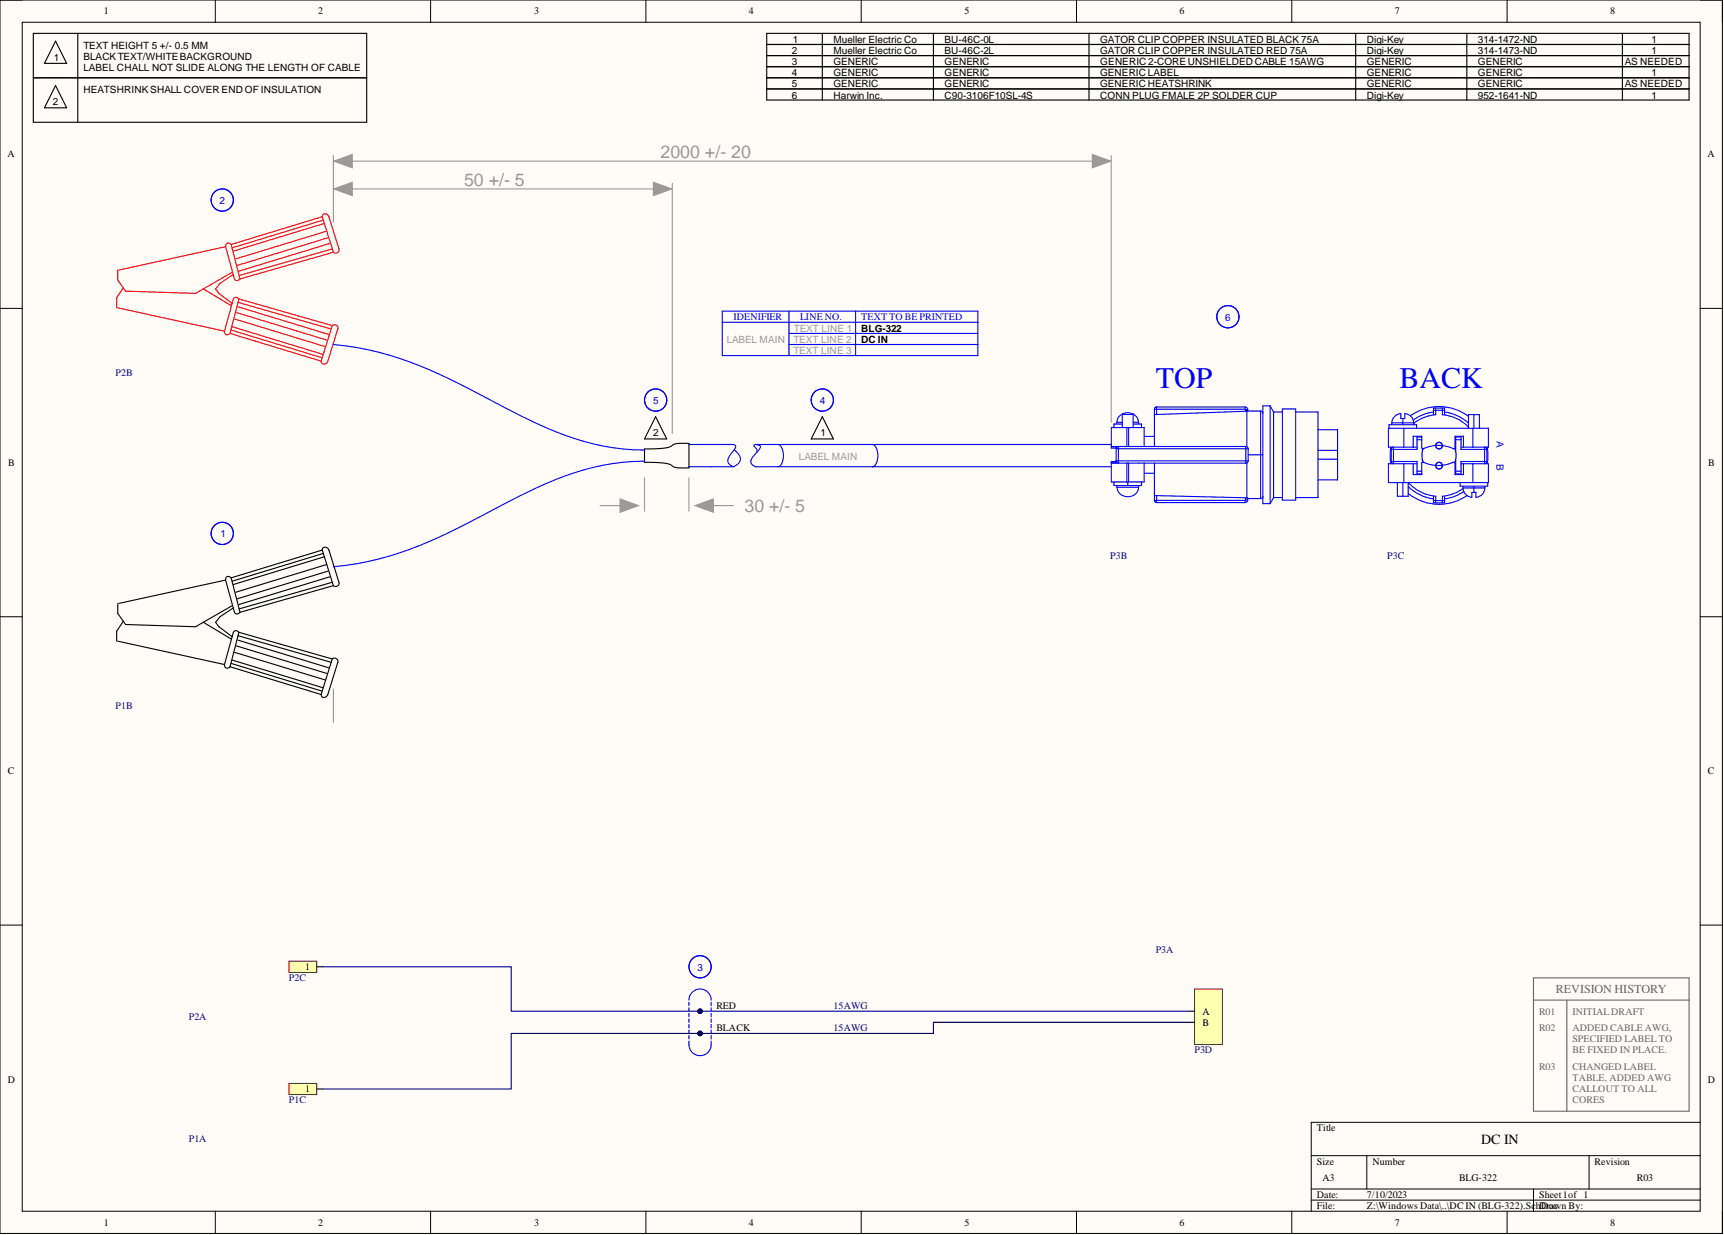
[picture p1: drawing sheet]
<svg xmlns="http://www.w3.org/2000/svg" width="393mm" height="282mm" viewBox="0 0 393 282" stroke-linecap="round" stroke-linejoin="round" font-family="sans-serif">
<path d="M0 0h393v281.5h-393z" fill-rule="evenodd" fill="#fffcf8"/>
<path d="M0 0h393v281.5h-393z" fill="none" stroke="#000" stroke-width=".23"/>
<path d="M5.1 5.1h382.8v271.3h-382.8z" fill-rule="evenodd" fill="#fffcf8"/>
<g fill="none" stroke="#000" stroke-width=".23">
<path d="M0 0h5.1M5.1 5.1h382.8v271.3h-382.8zM49.1 0v5.1M98.2 0v5.1M147.4 0v5.1M196.5 0v5.1M245.6 0v5.1M294.7 0v5.1M343.9 0v5.1M387.9 0h5.1v5.1M0 70.4h5.1M387.9 70.4h5.1"/>
<path d="M0 140.8h5.1M387.9 140.8h5.1M0 211.1h5.1M387.9 211.1h5.1M387.9 256.2h-88.7v20.2M49.1 276.4v5.1M98.2 276.4v5.1M147.4 276.4v5.1M196.5 276.4v5.1M245.6 276.4v5.1M294.7 276.4v5.1M299.2 263.8h88.7"/>
<path d="M299.2 271.4h88.7M299.2 273.9h88.7M311.8 263.8v7.6M343.9 276.4v5.1M349.9 271.4v5M362.6 263.8v7.6M393 276.4v5.1"/>
</g>
<path d="M349.9 223.2h35.5v30.4h-35.5zM349.9 228.3h35.5M357.5 228.3v25.3" fill="none" stroke="#666" stroke-width=".25"/>
<g fill="none" stroke="#000" stroke-width=".25">
<path d="M26.9 137.7v2.3l1.7 2.5 16 .5 8.4-4.8M51.5 132.4l2 7.3 .5 .4 .8-.4M51.5 132.4l-24.4 5.3M52.7 131.9l-.7-.3a.69 .69 0 0 0-.5 .8M52.7 131.9l2.1 7.8M53.2 138.7l-3 2.1-1 1.2 .7 1 3.1 2.3M73.5 125.5a.77 .77 0 0 1 .8-.6 .77 .77 0 0 1 .7 .6l2.3 7.4a.77 .77 0 0 1-.3 .9 .77 .77 0 0 1-.9-.1M73.5 125.5l-20.8 6.4M73.5 125.5l2.6 8.2M73.8 126.3l-20.8 6.3M74 127.1l-20.8 6.3M74.5 128.8l-20.8 6.4"/>
<path d="M74.8 130.4l-20.8 6.3M75.3 131.6l-20.8 6.4M75.8 132.9l-21.3 6.1M76.1 133.7l-21.3 6M26.9 146.3l24.3 5.4M28.1 141.8l-1.5 2.3v2.2M46.4 142l6.3 3.8M51.2 151.7a.69 .69 0 0 0 .4 .8 .69 .69 0 0 0 .9-.3M52.5 152.2l20.8 6.3M52.7 151.4l20.8 6.4M53 150.7l20.8 6.3M53.5 148.9l20.8 6.3"/>
<path d="M53.7 147.4l20.8 6.3M54.3 146.1l20.7 6.3M54.3 145.1l21.3 6.1M54.5 144.3l-.7-.4-.6 .4-2 7.4M54.5 144.3l21.3 6.1M54.5 144.3l-2 7.9M75.8 150.4l.5-.2 .4 .1a.69 .69 0 0 1 .4 .9l-2.3 7.3-.5 .6a.64 .64 0 0 1-.7 0 .64 .64 0 0 1-.3-.6M75.8 150.4l-2.5 8.1"/>
</g>
<path d="M65.9 247.3h6.4v2.5h-6.4z" fill-rule="evenodd" fill="#ffffb0"/>
<path d="M65.9 247.3h6.4v2.5h-6.4z" fill="none" stroke="#800000" stroke-width=".23"/>
<path d="M174.9 7.6h210.5v2.6h-210.5zM187.6 7.6v2.6M213 7.6v2.6M248.5 7.6v2.6M309.3 7.6v2.6M334.7 7.6v2.6M370.2 7.6v2.6M72.3 248.5h1.2" fill="none" stroke="#000" stroke-width=".25"/>
<circle cx="50.7" cy="121.7" r="2.54" fill="none" stroke="#00f" stroke-width=".25"/>
<g fill="none" stroke="#f00" stroke-width=".25">
<path d="M51.5 56.3l2 7.4 .5 .3 .8-.3M51.5 56.3l-24.4 5.3M52.7 55.8l-.7-.3a.69 .69 0 0 0-.5 .8M52.7 55.8l2.1 7.9M73.5 49.5a.77 .77 0 0 1 .8-.7 .77 .77 0 0 1 .7 .7l2.3 7.3a.77 .77 0 0 1-.3 .9 .77 .77 0 0 1-.9-.1M73.5 49.5l-20.8 6.3M73.5 49.5l2.6 8.1M73.8 50.2l-20.8 6.4M74 51l-20.8 6.3M74.5 52.8l-20.8 6.3M74.8 54.3l-20.8 6.3M75.3 55.5l-20.8 6.4"/>
<path d="M75.8 56.8l-21.3 6.1M76.1 57.6l-21.3 6.1M26.9 61.6v2.3l1.7 2.6 16 .5 8.4-4.9M26.9 70.3l24.3 5.3M28.1 65.7l-1.5 2.3v2.3M46.4 65.9l6.3 3.9M51.2 75.6a.69 .69 0 0 0 .4 .8 .69 .69 0 0 0 .9-.3M52.5 76.1l20.8 6.3M52.7 75.3l20.8 6.4M53 74.6l20.8 6.3M53.2 62.6l-3 2.1-1 1.2 .7 1.1 3.1 2.2M53.5 72.8l20.8 6.3"/>
<path d="M53.7 71.3l20.8 6.3M54.3 70l20.7 6.3M54.3 69l21.3 6.1M54.5 68.2l-.7-.4-.6 .4-2 7.4M54.5 68.2l21.3 6.1M54.5 68.2l-2 7.9M75.8 74.3l.5-.2 .4 .1a.69 .69 0 0 1 .4 .9l-2.3 7.3-.5 .6a.64 .64 0 0 1-.7 .1 .64 .64 0 0 1-.3-.7M75.8 74.3l-2.5 8.1"/>
</g>
<path d="M65.9 219.4h6.4v2.5h-6.4z" fill-rule="evenodd" fill="#ffffb0"/>
<path d="M65.9 219.4h6.4v2.5h-6.4z" fill="none" stroke="#800000" stroke-width=".23"/>
<g fill="none" stroke="#000" stroke-width=".25">
<path d="M7.6 7.6h76.1v20.3h-76.1zM7.6 17.8h76.1M12.7 9.4l2.5 5.1h-5.1zM12.7 19.5l2.5 5.1h-5.1zM17.7 7.6v20.3M174.9 10.2h210.5v2.5h-210.5zM174.9 15.2h210.5v5.1h-210.5zM174.9 17.8h210.5M187.6 10.2v2.5M187.6 15.2v5.1M213 10.2v2.5M213 15.2v5.1"/>
<path d="M248.5 10.2v2.5M248.5 15.2v5.1M309.3 10.2v2.5M309.3 15.2v5.1M334.7 10.2v2.5M334.7 15.2v5.1M370.2 10.2v2.5M370.2 15.2v5.1M149.6 95.1l2.5 5.1h-5zM187.6 95.1l2.6 5.1h-5.1zM147.1 102.5l3.5-.1a6.1 6.1 0 0 0 3.5-1.1l3.1-.1v5.6h-1.6a4.1 4.1 0 0 1-3-.9l-2-.3-3.5-.1zM72.3 220.6h1.2"/>
</g>
<g fill="none" stroke="#00f" stroke-width=".25">
<path d="M164.8 71h58.3v10.2h-58.3zM164.8 73.6h58.3M180 71v10.2M180 76.1h43.1M180 78.6h43.1M195.2 71v10.2M254.8 96.4a2.48 2.48 0 0 1 2.5-2.2 2.48 2.48 0 0 1 2.4 2.2M256.1 96.8h-1.9v.8M256.1 96.4h-1.3v.4M256.1 94.5v3.1M256.1 94.6h2.5M257.1 97.6v4.3"/>
<path d="M257.5 97.6v4.3M258.5 96.8h1.9v.8M258.5 96.4h1.3v.4M258.5 94.5v3.1M261.1 99.6h2.3M263.4 93.4v8.5M263.9 92.9l-.4 .1-.1 .4M263.9 92.9v1.6M263.9 92.9h20.2M284.1 92.9a.61 .61 0 0 1 .6 .6M284.1 92.9v.5h-20.7M284.2 93.5h.1"/>
<path d="M284.2 93.5v.4M284.2 93.5h.5M284.5 93.9v8M284.7 93.5v.3h2.9M284.7 93.8l-21.3 .8M287.6 93.8l.5 .3v.2M287.6 93.8v20M289.8 92.6h-1.7v22.4h1.7M289.8 92.6v22.4M289.8 92.6l.8 1.4v19.6M290.6 94h2M292.6 93.3h3v20.8h-3z"/>
<path d="M295.6 94h5.1v19.6h-5.1M300.7 98.1h4.5v11.4h-4.5M316.9 97.7v-.8h6.3v.8M317.6 96.5a2.13 2.13 0 0 1 2-2.1v1.1h.9v-1.1a2.13 2.13 0 0 1 2.1 2.1M317.6 96.5v.4M317.6 96.5h5M320.1 95.5v1.4M320.3 97.7v4.4M321.8 94.9a11.1 11.1 0 0 1 13.2 .1M322.6 96.5v.4M324.4 99.7h-1.1v2.9h-5.9M327.1 94.7v-1.6h2.5v1.6"/>
<path d="M327.1 93.6h2.5M327.1 94l-2.8 .8-1.9 1.1M327.6 93.1v1.5a9.3 9.3 0 0 0-5 2M329.1 93.1v1.5a9.3 9.3 0 0 1 5.9 2.9M329.6 94a10 10 0 0 1 5.4 2.6M335 97.7v-3.1h2.5v3.1M336 97.7v4.4M336.3 94.6v3.1M337.5 97.6l.1 .1M157.2 101.5h5.1M157.2 106.5h5.1M177.5 101.5h21.5a2.27 2.27 0 0 1 1.3 2.5 2.26 2.26 0 0 1-1.3 2.5h-21.5a2.26 2.26 0 0 0 1.2-2.5 2.27 2.27 0 0 0-1.2-2.5z"/>
<path d="M253.6 101.9h30.7l.2 .1 .3 .4M253.6 105.6h1.1M253.6 102h1.1M254.2 110v.8h6.2v-.8M254.7 105.3h-1.1v4.7h7.5v-4.3M254.7 101.9v3.8M254.8 110.8v.4h5v-.4M254.9 111.2a2.48 2.48 0 0 0 2.4 2.2 2.48 2.48 0 0 0 2.5-2.2M257.1 105.7v4.3M257.3 110v.8M257.5 105.7v4.3M261.1 101.9v-4.3h-7.5v4.7h1.1"/>
<path d="M261.1 108h2.3M263.4 114.2l.1 .4 .4 .1M263.4 105.7v8.5M263.4 114.2h20.7v.5M263.4 113.1l21.3 .5M263.9 113.1v1.6M263.9 114.7h20.2M284.2 113.7v.4M284.2 114.1h.3M284.2 101.9v3.8M284.5 105.6v8.1M284.7 113.8a.71 .71 0 0 1-.6 .9"/>
<path d="M284.7 113.8h2.9M284.8 105.2l-.3 .4-.2 .1h-30.7M284.8 102.4h-30.1l.2-.4 .3-.1v3.8l-.5-.3v-.2h30.1M284.8 102.4v2.8M284.8 103.8h3.3M288.1 113.3l-.2 .4-.3 .1M290.6 113.6l-.8 1.4M290.6 113.6h2M300.7 102.8h4.5M300.7 104.8h4.5M317.3 102.1l-.1 1.8 .1 1.9M317.4 102.6l.1-.3 .4-.2v3.7l-.4-.2-.1-.3"/>
<path d="M317.4 105.3h5.9v2.9h1.1M317.4 102.6v2.7M318.8 110.1v3.2h2.5v-3.2M320.1 110.1v3.2M320.3 105.8v4.3M321.3 112.6a11.2 11.2 0 0 0 13.4 .5M321.3 111.1a10 10 0 0 0 5.8 2.8M321.4 110.1a9.3 9.3 0 0 0 6.2 3.2M322.4 105.8v2.5h2v-2.6l.2-.2a8.5 8.5 0 0 0 7.1 0l.3 .3v2.5h1.9v-2.5M322.4 102.1v-2.5h2v2.5l.3 .3a8.5 8.5 0 0 1 7 0l.3-.3v-2.5h1.9v2.5M323.3 107.5h1.1M323.3 100.4h1.1"/>
<path d="M323.3 102.1h-6.5v-4.4h22.8v4.4h-6.3M323.3 105.8h-6.5v4.3h22.8v-4.3h-6.3M324.5 102.4v3.1M324.5 104.9l.2 .6M324.7 102.4l-.2 .6M327.1 113.2v1.6h2.5v-1.6M327.1 114.3h2.5M327.6 113.2v1.6M328.2 101.7h.1M328.3 101.7h.1M328.3 106.2h.1M328.3 106.2h-.1"/>
<path d="M328.4 101.7h-.1M329.1 113.2v1.6M331.9 102.3l.2 .7M332.1 107.5h1.2M332.1 100.4h1.2M332.1 104.9l-.2 .7M333.1 110.1v.9h6.3v-.9M333.8 111.4a2.13 2.13 0 0 0 2 2.1v-1.1h.9v1.1a2.13 2.13 0 0 0 2.1-2.1M333.8 111v.4M333.8 111.4h5M333.8 111.5l-1.9 1.1-1.4 .4-1.4 .3M334 112.2l-1.8 1-2.6 .7"/>
<path d="M336 105.8v4.3M336.3 111v1.4M338.8 111v.4M339.2 102.6l-.2-.5h-.3v3.7l.5-.2v-.3M339.2 102.6h-5.9v-2.9h-1.2v8.5h1.2v-2.9h5.9M339.2 102.6v2.7M339.3 102.1l.2 1.8-.2 1.9"/>
<circle cx="50.7" cy="45.7" r="2.54"/>
<circle cx="149.6" cy="91.3" r="2.54"/>
<circle cx="187.6" cy="91.3" r="2.54"/>
<circle cx="328.3" cy="101.7" r=".76"/>
<circle cx="328.3" cy="106.3" r=".76"/>
</g>
<path d="M272.6 225.7h6.3v12.7h-6.3z" fill-rule="evenodd" fill="#ffffb0"/>
<path d="M272.6 225.7h6.3v12.7h-6.3z" fill="none" stroke="#800000" stroke-width=".23"/>
<path d="M174.9 20.3h210.5v2.5h-210.5zM187.6 20.3v2.5M213 20.3v2.5M248.5 20.3v2.5M309.3 20.3v2.5M334.7 20.3v2.5M370.2 20.3v2.5M271.3 230.8h1.3M271.3 233.3h1.3" fill="none" stroke="#000" stroke-width=".25"/>
<g fill="none" stroke="#00f" stroke-width=".25">
<path d="M76.1 78.6a76.9 76.9 0 0 1 28.2 8.8l6.2 3.2a124.2 124.2 0 0 0 22.6 10.1 50.1 50.1 0 0 0 14 2M147.1 105.3a59.2 59.2 0 0 0-26.5 6.9l-6.1 3.1a139.8 139.8 0 0 1-25.7 11.6 64.5 64.5 0 0 1-12.7 2.4M199 101.5h54.5M199 106.5h54.5"/>
<circle cx="280.2" cy="72.3" r="2.54"/>
</g>
<path d="M76.1 35.5v15.2M77.3 36.8h175M253.5 35.5v60.9" fill="none" stroke="#999" stroke-width=".25"/>
<path d="M76.2 36.8l4.2-1.5v3z" fill="#999"/>
<path d="M76.2 36.8l4.2-1.5v3z" fill="none" stroke="#999" stroke-width=".25"/>
<path d="M249.2 35.3l4.2 1.5-4.2 1.5z" fill="#999"/>
<path d="M249.2 35.3l4.2 1.5-4.2 1.5zM77.3 43.1h74.8M76.1 157.2v7.7" fill="none" stroke="#999" stroke-width=".25"/>
<path d="M76.2 43.1l4.2-1.5v3z" fill="#999"/>
<path d="M76.2 43.1l4.2-1.5v3z" fill="none" stroke="#999" stroke-width=".25"/>
<path d="M149.1 41.6l4.2 1.5-4.2 1.5z" fill="#999"/>
<path d="M149.1 41.6l4.2 1.5-4.2 1.5zM153.4 41.9v57M147.1 109.1v7.6M157.2 109.1v7.6M159.7 115.4h7.6" fill="none" stroke="#999" stroke-width=".25"/>
<path d="M158.6 115.4l4.2-1.5v3z" fill="#999"/>
<path d="M136.9 115.4h7.6M158.6 115.4l4.2-1.5v3z" fill="none" stroke="#999" stroke-width=".25"/>
<path d="M141.5 113.9l4.2 1.5-4.2 1.5z" fill="#999"/>
<path d="M141.5 113.9l4.2 1.5-4.2 1.5z" fill="none" stroke="#999" stroke-width=".25"/>
<g fill="none" stroke="#00f" stroke-width=".25">
<path d="M162.3 101.5h5a.59 .59 0 0 1 .6 .4 .59 .59 0 0 1-.3 .7l-1.1 1.4a1.48 1.48 0 0 0-.4 1.5 1.48 1.48 0 0 0 1.2 1M162.3 106.5h5M167.6 102.7l.1 .1a2.22 2.22 0 0 1 1 2.7l-.6 .6-.8 .4M172.4 101.5h.3a.61 .61 0 0 1 .8 .3 .61 .61 0 0 1-.3 .8l-1.1 1.3a1.4 1.4 0 0 0 0 2.5l.3 .1h5.1M172.4 101.5a.34 .34 0 0 0-.4 .2 .34 .34 0 0 0 .3 .4l.4 .6v.5M172.4 101.5h5.1M157.2 228.3a2.54 2.54 0 0 1 2.5-2.6 2.54 2.54 0 0 1 2.6 2.6M157.2 237.6a2.63 2.63 0 0 0 2.5 3.3 2.63 2.63 0 0 0 2.6-3.3M157.2 228.7v.8M157.2 230v.8M157.2 231.3v.8M157.2 232.5v.8"/>
<path d="M157.2 233.8v.8M157.2 235.1v.8M157.2 236.3v.8M162.3 228.7v.8M162.3 230v.8M162.3 231.3v.8M162.3 232.5v.8M162.3 233.8v.8M162.3 235.1v.8M162.3 236.3v.8"/>
<circle cx="159.7" cy="220.7" r="2.54"/>
</g>
<path d="M174.9 12.7h210.5v2.5h-210.5zM187.6 12.7v2.5M213 12.7v2.5M248.5 12.7v2.5M309.3 12.7v2.5M334.7 12.7v2.5M370.2 12.7v2.5" fill="none" stroke="#000" stroke-width=".25"/>
<path d="M73.5 220.6h43.1v10.2h154.7M271.3 233.3h-58.3v2.6h-96.4v12.6h-43.1" fill="none" stroke="#000080" stroke-width=".25"/>
<g font-size="6.8" fill="#00f">
<text x="263.7" y="88.5">TOP</text>
<text x="319.3" y="88.5">BACK</text>
</g>
<g font-size="4.1" fill="#999">
<text x="150.7" y="36">2000 +/- 20</text>
<text x="105.9" y="42.4">50 +/- 5</text>
<text x="169.9" y="116.9">30 +/- 5</text>
</g>
<text font-size="3.2" x="338" y="261.1">DC IN</text>
<text font-size="2.8" fill="#666" x="355" y="226.7">REVISION HISTORY</text>
<g font-size="2.3">
<text x="23.7" y="3.3">1</text>
<text x="72.6" y="3.3">2</text>
<text x="121.9" y="3.3">3</text>
<text x="170.9" y="3.3">4</text>
<text x="220.1" y="3.3">5</text>
<text x="269.1" y="3.3">6</text>
<text x="318.3" y="3.3">7</text>
<text x="367.4" y="3.3">8</text>
<text x="19" y="11.1">TEXT HEIGHT 5 +/- 0.5 MM</text>
<text x="180.9" y="9.8">1</text>
<text x="190.2" y="9.8">Mueller Electric Co</text>
<text x="215.5" y="9.8">BU-46C-0L</text>
<text x="251" y="9.8">GATOR CLIP COPPER INSULATED BLACK 75A</text>
<text x="311.8" y="9.8">Digi-Key</text>
<text x="337.2" y="9.8">314-1472-ND</text>
<text x="376.8" y="9.8">1</text>
<text x="12.3" y="13.9">1</text>
<text x="19" y="13.6">BLACKTEXT/WHITEBACKGROUND</text>
<text x="19" y="16.2">LABEL CHALL NOT SLIDE ALONG THE LENGTH OF CABLE</text>
<text x="180.7" y="12.3">2</text>
<text x="180.7" y="17.4">4</text>
<text x="180.7" y="14.9">3</text>
<text x="190.2" y="12.3">Mueller Electric Co</text>
<text x="190.2" y="17.4">GENERIC</text>
<text x="190.2" y="14.9">GENERIC</text>
<text x="215.5" y="12.3">BU-46C-2L</text>
<text x="215.5" y="17.4">GENERIC</text>
<text x="215.5" y="14.9">GENERIC</text>
<text x="251" y="12.3">GATOR CLIP COPPER INSULATED RED 75A</text>
<text x="251" y="17.4">GENERICLABEL</text>
<text x="251" y="14.9">GENERIC2-COREUNSHIELDEDCABLE 15AWG</text>
<text x="311.8" y="12.3">Digi-Key</text>
<text x="311.8" y="17.4">GENERIC</text>
<text x="311.8" y="14.9">GENERIC</text>
<text x="337.2" y="12.3">314-1473-ND</text>
<text x="337.2" y="17.4">GENERIC</text>
<text x="337.2" y="14.9">GENERIC</text>
<text x="370.8" y="14.9">AS NEEDED</text>
<text x="376.8" y="12.3">1</text>
<text x="376.8" y="17.4">1</text>
<text x="19" y="21.2">HEATSHRINK SHALL COVER END OF INSULATION</text>
<text x="180.7" y="20">5</text>
<text x="180.7" y="22.5">6</text>
<text x="190.2" y="20">GENERIC</text>
<text x="190.2" y="22.5">Harwin Inc.</text>
<text x="215.5" y="20">GENERIC</text>
<text x="215.5" y="22.5">C90-3106F10SL-4S</text>
<text x="251" y="20">GENERICHEATSHRINK</text>
<text x="251" y="22.5">CONN PLUG FMALE 2P SOLDER CUP</text>
<text x="311.8" y="20">GENERIC</text>
<text x="311.8" y="22.5">Digi-Key</text>
<text x="337.2" y="20">GENERIC</text>
<text x="337.2" y="22.5">952-1641-ND</text>
<text x="370.8" y="20">AS NEEDED</text>
<text x="376.8" y="22.5">1</text>
<text x="12.1" y="24">2</text>
<text x="1.7" y="35.9">A</text>
<text x="389.6" y="35.9">A</text>
<text x="196.5" y="75.7">BLG-322</text>
<text x="196.5" y="78.2">DC IN</text>
<text x="149" y="99.6">2</text>
<text x="187.2" y="99.6">1</text>
<text x="1.9" y="106.4">B</text>
<text x="389.8" y="106.4">B</text>
<text x="1.8" y="176.7">C</text>
<text x="389.7" y="176.7">C</text>
<text x="69.6" y="221.4">1</text>
<text x="163.4" y="230.3">RED</text>
<text x="274.3" y="231.6">A</text>
<text x="163.4" y="235.4">BLACK</text>
<text x="274.3" y="234.1">B</text>
<text x="1.8" y="247.1">D</text>
<text x="69.6" y="249.3">1</text>
<text x="389.7" y="247.1">D</text>
<text x="300.4" y="258.2">Title</text>
<text x="300.4" y="265.8">Size</text>
<text x="301.7" y="269.6">A3</text>
<text x="313.1" y="265.8">Number</text>
<text x="332.9" y="269.6">BLG-322</text>
<text x="363.8" y="265.8">Revision</text>
<text x="373.5" y="269.6">R03</text>
<text x="300.4" y="273.4">Date:</text>
<text x="300.4" y="275.9">File:</text>
<text x="311.8" y="273.4">7/10/2023</text>
<text x="311.8" y="275.9">Z:\Windows Data\..\DC IN (BLG-322).SchDrawn By:</text>
<text x="351.1" y="273.4">Sheet1of 1</text>
<text x="351.6" y="275.9">Doc</text>
<text x="23.7" y="279.7">1</text>
<text x="72.6" y="279.7">2</text>
<text x="121.9" y="279.7">3</text>
<text x="170.9" y="279.7">4</text>
<text x="220.1" y="279.7">5</text>
<text x="269.1" y="279.7">6</text>
<text x="318.3" y="279.7">7</text>
<text x="367.4" y="279.7">8</text>
</g>
<g font-size="2.3" fill="#00f">
<text x="50.1" y="46.6">2</text>
<text x="167.3" y="73">IDENIFIER</text>
<text x="182.5" y="73">LINE NO.</text>
<text x="196.5" y="73">TEXT TO BE PRINTED</text>
<text x="279.6" y="73.2">6</text>
<text x="149" y="92.2">5</text>
<text x="187" y="92.2">4</text>
<text x="341.4" y="100.7" transform="rotate(90 341.4 100.7)">A</text>
<text x="341.4" y="105.8" transform="rotate(90 341.4 105.8)">B</text>
<text x="50.3" y="122.7">1</text>
<text x="159.1" y="221.6">3</text>
</g>
<g font-size="2.3" fill="#999">
<text x="181.1" y="75.8">TEXT LINE 1</text>
<text x="165.8" y="78.3">LABEL MAIN</text>
<text x="181" y="78.3">TEXT LINE 2</text>
<text x="181" y="80.8">TEXT LINE 3</text>
<text x="182.3" y="104.9">LABEL MAIN</text>
</g>
<g font-size="2.3" fill="#000080">
<text x="26.4" y="85.7">P2B</text>
<text x="253.3" y="127.6">P3B</text>
<text x="316.5" y="127.6">P3C</text>
<text x="26.4" y="161.8">P1B</text>
<text x="263.7" y="217.6">P3A</text>
<text x="65.9" y="223.9">P2C</text>
<text x="43.1" y="232.8">P2A</text>
<text x="190.2" y="230.3">15AWG</text>
<text x="190.2" y="235.4">15AWG</text>
<text x="272.6" y="240.4">P3D</text>
<text x="65.9" y="251.8">P1C</text>
<text x="43.1" y="260.7">P1A</text>
</g>
<g font-size="2.3" fill="#666">
<text x="351.1" y="231.6">R01</text>
<text x="358.8" y="231.6">INITIALDRAFT</text>
<text x="351.1" y="235.4">R02</text>
<text x="358.8" y="235.4">ADDED CABLE AWG,</text>
<text x="358.8" y="237.9">SPECIFIED LABEL TO</text>
<text x="351.1" y="244.2">R03</text>
<text x="358.8" y="240.4">BE FIXED IN PLACE.</text>
<text x="358.8" y="244.2">CHANGED LABEL</text>
<text x="358.8" y="246.8">TABLE, ADDED AWG</text>
<text x="358.8" y="249.3">CALLOUT TO ALL</text>
<text x="358.8" y="251.8">CORES</text>
</g>
<g font-size="1.1" fill="#000080">
<text x="159.1" y="231.1">PIW?0RED</text>
<text x="159.1" y="236">PIW?0BLACK</text>
</g>
</svg>
